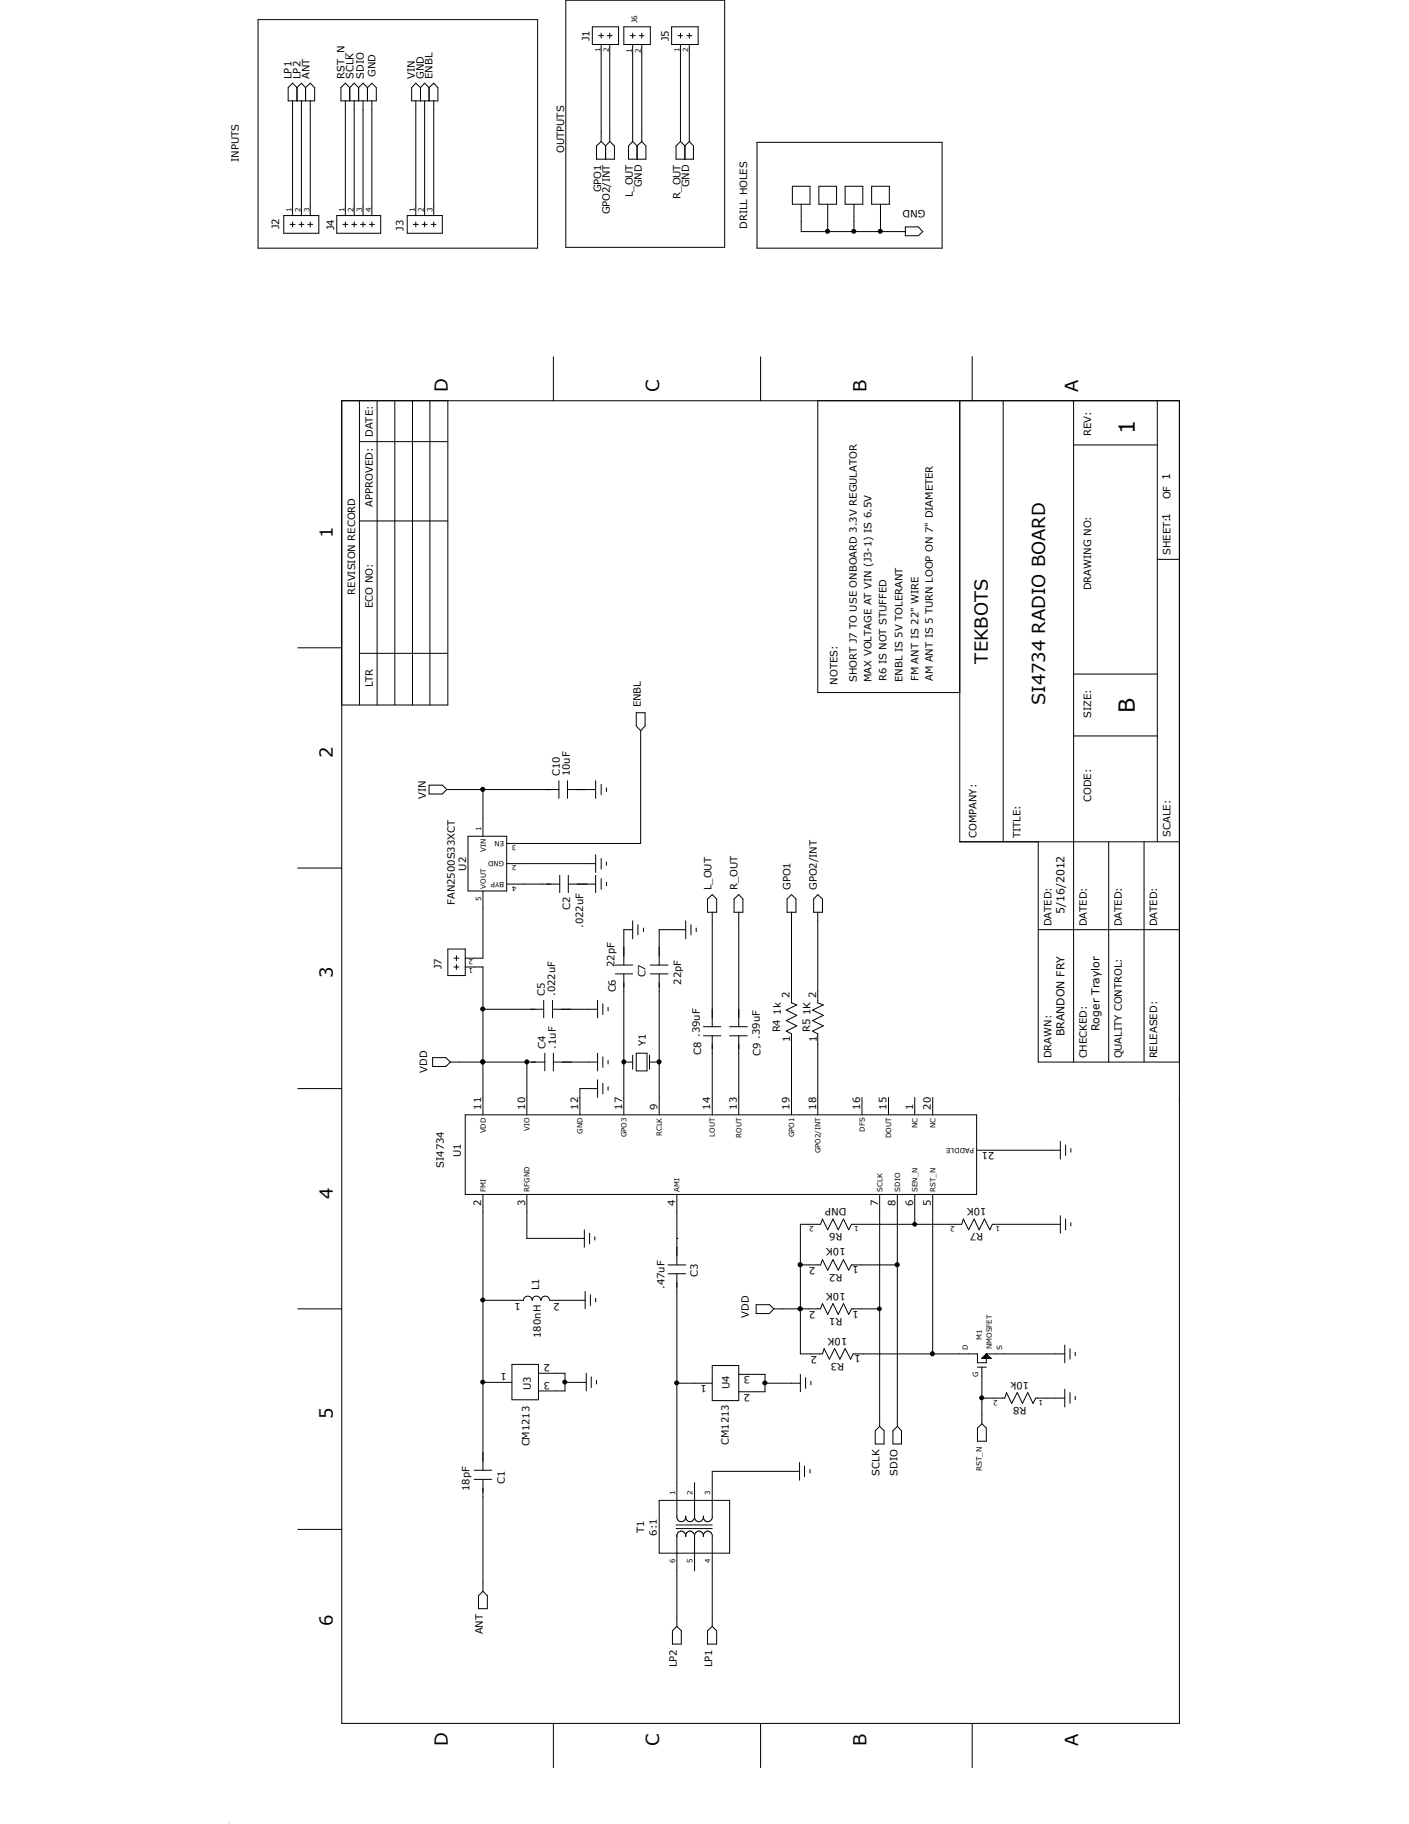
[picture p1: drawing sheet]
<svg xmlns="http://www.w3.org/2000/svg" width="216mm" height="279mm" viewBox="0 0 216 279" stroke-linecap="round" stroke-linejoin="round" font-family="sans-serif">
<g fill="none" stroke="#000" stroke-width=".15">
<path d="M39.5 3h42.9v35h-42.9zM44.8 15.5v17.5M45.5 13.4l-.7-.7-.6 .7v2.1h4v-2.1l-.7-.7-.7 .7M45.5 13.4v2.1M45.5 13.4l.7-.7 .6 .7M46.2 15.5v17.5M46.8 13.4v2.1M47.5 15.5v17.5M52.9 15.5v17.5M53.6 13.4l-.7-.7-.7 .7v2.1h5.5v-2.1l-.7-.7-.7 .7M53.6 13.4v2.1M53.6 13.4l.7-.7 .6 .7"/>
<path d="M54.3 15.5v17.5M54.9 13.4v2.1M54.9 13.4l.7-.7 .7 .7M55.6 15.5v17.5M56.3 13.4v2.1M57 15.5v17.5M63.7 15.5v17.5M64.4 13.4l-.7-.7-.6 .7v2.1h4v-2.1l-.6-.7-.8 .7M64.4 13.4v2.1M64.4 13.4l.7-.7 .6 .7M65.1 15.5v17.5M65.7 13.4v2.1"/>
<path d="M66.5 15.5v17.5M86.7 0h24.3v37.9h-24.3zM90.8 4.1h4v2.7h-4zM91.7 5.5h.8M92.1 5.1v.7M92.1 6.8v14.9M93 5.5h.8M93.4 5.1v.7M93.4 6.8v14.9M95.6 4.1h4.1v2.7h-4.1zM96.6 5.5h.7M96.9 5.1v.7"/>
<path d="M96.9 6.8v14.9M98 5.5h.7M98.3 5.1v.7M98.3 6.8v14.9M102.9 4.1h4.1v2.7h-4.1zM103.9 5.5h.7M104.3 5.1v.7M104.3 6.8v14.9M105.2 5.5h.8M105.6 5.1v.7M105.6 6.8v14.9M43.5 33h5.4v2.7h-5.4z"/>
<path d="M44.4 34.4h.8M44.8 34v.8M45.8 34.4h.8M46.2 34v.8M47.2 34.4h.7M47.5 34v.8M51.6 33h6.7v2.7h-6.7zM52.5 34.4h.8M52.9 34v.8M53.9 34.4h.8M54.3 34v.8M55.2 34.4h.8"/>
<path d="M55.6 34v.8M56.6 34.4h.8M57 34v.8M62.4 33h5.4v2.7h-5.4zM63.3 34.4h.8M63.7 34v.8M64.7 34.4h.7M65.1 34v.8M66.1 34.4h.7M66.5 34v.8M92.1 21.7l-.7 .7v2h2.7v-2l-.7-.7M92.1 21.7l.7 .7"/>
<path d="M92.8 22.4v2M93.4 21.7l-.6 .7M96.9 21.7l-.6 .7v2h2.7v-2l-.7-.7M96.9 21.7l.7 .7M97.6 22.4v2M98.3 21.7l-.7 .7M104.3 21.7l.6 .7M104.3 21.7l-.7 .7v2h2.7v-2l-.7-.7M104.9 22.4v2M105.6 21.7l-.7 .7M116 21.8h28.4v16.2h-28.4zM121.4 28.5h2.7v2.8h-2.7z"/>
<path d="M122.8 31.3v4.2h15.9M125.5 28.5h2.7v2.8h-2.7zM126.8 31.3v4.2M129.5 28.5h2.7v2.8h-2.7zM130.9 31.3v4.2M133.6 28.5h2.7v2.8h-2.7zM134.9 31.3v4.2M138.7 34.8h2l.7 .7-.7 .6h-2zM84.8 54.7v6.7M116.5 54.7v6.7M149 54.6v6.8M52.4 61.4h128.3v202.6h-128.3z"/>
<path d="M55.1 67.6h13.5M55.1 79.8h13.5M55.1 61.4v46.6M57.8 61.4v46.6M60.5 61.4v46.6M63.2 61.4v46.6M65.9 61.4v46.6M68.6 61.4v46.6h-16.2M125.3 61.4v44.7h21.8M147.1 61.4v67.5h33.6M153.7 61.4v67.5M164.5 61.4v101.3"/>
<path d="M164.5 68.2h12.8M177.3 61.4v67.5M45.6 99.2h6.8M177.3 85.7h3.4M55.1 100.1h13.5M85.6 119.6v2.7M87 119.6v2.7M91.3 119.6v2.7M97.5 109.2h1.3v2l-.6 .7-.7-.7zM98.2 111.9v17.3h-20.6M164.5 103.3h12.8M164.5 112.7h12.8"/>
<path d="M45.6 133h6.8M65.7 120.3h2.1l.7 .6-.7 .7h-2.1zM68.5 120.9h17.1M71.7 128.1h5.9v8.4h-5.9zM74 120.9h.1M74 120.9v7.2M74 136.5v10.3h-2.7M77.6 135.4h8.2M77.6 132.3h13.7M85.8 134.1v2.6M87 120.9h4.3M87.1 135.4h4.2"/>
<path d="M87.1 134.1v2.6M91.3 130.9v2.7M91.3 134.1v2.6M92.1 120.1v1.7M92.1 131.5v1.6M92.1 134.6v1.6M92.9 120.7v.5M92.9 132v.5M92.9 135.1v.6M108.4 137.7l.7-.7 .7 .7v2h-1.4zM109.1 139.7v17.6M112.5 137.7l.7-.7 .6 .7v2h-1.3z"/>
<path d="M113.2 139.7v17.6M120.6 137.7l.7-.7 .7 .7v2h-1.4zM121.3 139.7v13.9l.8 .3-1.6 .8 1.6 .8-1.6 .8 1.6 .8-1.6 .8 .8 .5v12.4M125.3 139.7v13.9l.9 .3-1.7 .8 1.7 .8-1.7 .8 1.7 .8-1.7 .8 .8 .5v12.4M125.3 137l.7 .7v2h-1.3v-2zM159.1 128.9v33.8h21.6M169.9 128.9v33.8M175.3 128.9v33.8M68.6 145.4h2.7v4h-2.7zM69.6 148.1h.7M69.6 146.8h.7M69.9 146.4v.8"/>
<path d="M69.9 147.7v.8M71.3 148.1h2.7v22.7M74 154.6h9.3M83.3 153.2v2.7M84.7 154.6h6.9M84.7 153.2v2.7M91.6 153.2v2.7M92.4 153.8v1.6M93.2 154.3v.6M94.3 149.2h2.6M94.3 147.8h2.6M95.6 149.2v21.6"/>
<path d="M96.9 142.4h-1.3v5.4M96.9 141.1v2.7M97.7 141.6v1.6M98.6 142.2v.5M99.7 149.2h2.7M99.7 147.8h2.7M101 149.2v21.6M105.1 142.4h-4.1v5.4M105.1 141.1v2.7M105.9 141.6v1.6M106.7 142.2v.5M107.8 158.7h2.6"/>
<path d="M107.8 157.3h2.6M109.1 158.7v12.1M111.8 158.7h2.7M111.8 157.3h2.7M113.2 158.7v12.1M159.1 142.4h21.6M45.6 166.8h6.8M66.3 162h2l.7 .7-.7 .7h-2zM69 162.7h14.5M71.3 170.8h78.3v12.2h-78.3zM74 162.7h.1M80.7 162.7h.1"/>
<path d="M80.7 162.7v8.1M83.5 161.3v2.7M84.8 162.7h6.8M84.8 161.3v2.7M91.6 166.8h-2.7v4M91.6 161.3v2.7M91.6 165.4v2.7M92.4 161.9v1.6M92.4 165.9v1.7M93.2 162.4v.6M93.2 166.5v.5M95.6 162.7h.1"/>
<path d="M95.6 162.7h1.3M96.9 161.6v2.2M97.5 161.3h1.6v2.7h-1.6zM99.5 161.6v2.2M99.7 162.7h1.3M101 162.7h.1M132.1 168.1v2.7M136.1 168.1v2.7M140.2 168.1v2.7M142.9 168.1v2.7M149.6 176.2h12.9M162.5 174.8v2.7"/>
<path d="M163.3 175.4v1.6M164.1 175.9v.6M74 199.2h6.2a.66 .66 0 0 1 .7-.7 .66 .66 0 0 1 .6 .7M74 183v42.2M80.7 183v6.7h8.8M81.6 199.2a.63 .63 0 0 1 .6-.7 .63 .63 0 0 1 .6 .7M82.9 199.2a.63 .63 0 0 1 .7-.7 .63 .63 0 0 1 .6 .7M84.3 199.2h5.4M89.5 188.4v2.7M89.7 197.8v2.7M90.3 188.9v1.6M90.5 198.3v1.7"/>
<path d="M91.1 189.4v.5M91.3 198.9v.5M102.4 195.1h2.7M102.4 193.8h2.7M103.7 189.7h.1M103.7 183v10.8M103.7 195.1v37.4a.69 .69 0 0 0 .7 .6 .69 .69 0 0 0 .7-.6M115.9 199.9h2l.7 .6-.7 .7h-2zM122.6 193.8h.1M122.6 193.8h3.1l.3-.8 .8 1.6 .8-1.6 .8 1.6 .8-1.6 .8 1.6 .5-.8h7M134.8 183v35.5M137.5 183v35.5"/>
<path d="M140.2 183v4.5M142.9 183v24.4M162.5 187.5h-10.4l-.4 .9-.9-1.7-.8 1.7-.7-1.7-.9 1.7-.8-1.7-.2 .8h-16.9l-.5 .9-.8-1.7-.8 1.7-.8-1.7-.8 1.7-.8-1.7-.3 .8h-3.1v19.9h3.4l.3-.8 .8 1.6 .8-1.6 .8 1.6 .8-1.6 .8 1.6 .4-.8h19.1v1.3h1.3v-1.3M162.5 186.2v2.7M163.3 186.7v1.7M164.1 187.3v.5M45.6 200.5h6.8M74 211.8h4.4M78.4 209h4.1v5.4h-4.1zM82.5 210.4h4.1v2.7h-4.1M86.6 211.8h3.2M89.8 210.4v2.7"/>
<path d="M90.6 210.9v1.7M91.4 211.5v.5M103.7 211.9h.1M103.7 211.9h5.4M109.1 209.2h4.1v5.3h-4.1zM113.2 210.5h4v2.7h-4M117.2 211.9h5.4M118.6 200.5h7.1l.3-.8 .8 1.6 .8-1.6 .8 1.6 .8-1.6 .8 1.6 .5-.8h4.3M122.6 200.5h.1M122.6 210.5v2.7M123.4 211v1.7M124.2 211.6v.5"/>
<path d="M134.8 218.5l.7 .7v2h-1.4v-2zM137.5 218.5l.6 .7v2h-1.3v-2zM149.8 209.4h1.3M149.8 218.7l.7-.6 .6 .6v2.1h-1.3zM150.5 208.1h.1M150.5 208.1h1.3M150.5 209.4v8.7M150.5 214.2h3.5l.2-.9 .8 1.7 .9-1.7 .8 1.7 .8-1.7 .8 1.7 .4-.8h4.5M150.6 208.1v-.2h1.1v.2M150.7 208.1v-.3h.9v.3M150.8 208.1v-.4h.6v.4M151 208.1v-.5h.3v.5"/>
<path d="M151.1 207.4h.1M151.1 207.4h12.1M151.1 207.4l-.6 .7M151.1 207.4l.7 .7M151.8 208.1h.1M163.2 206v2.7M163.2 212.8v2.7M164 206.6v1.6M164 213.3v1.7M164.8 207.1v.6M164.8 213.9v.5M45.6 234.3h6.8"/>
<path d="M72.6 226.6h2.8M72.6 225.2h2.8M74 226.6v17.2M101 229.8h10.8v8.1h-10.8zM103.6 234.1h5.5M103.6 233.6h5.5M105.1 235.1a.68 .68 0 0 0-.7-.6 .68 .68 0 0 0-.7 .6v14M105.1 232.2v.3M105.1 235.1v.3M105.1 235.1a.68 .68 0 0 1 .6-.6 .68 .68 0 0 1 .7 .6M105.1 232.5a.69 .69 0 0 0 .6 .6 .69 .69 0 0 0 .7-.6M106.4 235.1a.68 .68 0 0 1 .7-.6 .68 .68 0 0 1 .7 .6"/>
<path d="M106.4 227.1v5.4M106.4 235.1v5.5M106.4 232.5a.69 .69 0 0 0 .7 .6 .69 .69 0 0 0 .7-.6M107.8 235.1a.68 .68 0 0 1 .7-.6 .68 .68 0 0 1 .6 .6v14M107.8 232.2v.3M107.8 235.1v.3M122.5 225.4h-13.4v7.1a.69 .69 0 0 1-.6 .6 .69 .69 0 0 1-.7-.6M122.5 224v2.7M123.3 224.6v1.6M124.1 225.1v.5M74 243.8l.7 .6v2h-1.4v-2zM103.7 249.1l.7 .7v2h-1.4v-2z"/>
<path d="M108.4 249.8l.7-.7 .7 .7v2h-1.4zM84.8 264v6.8M116.5 264v6.8M149 264v6.8"/>
<circle cx="126.8" cy="35.4" r=".31"/>
<circle cx="130.8" cy="35.4" r=".31"/>
<circle cx="134.9" cy="35.4" r=".31"/>
<circle cx="74" cy="120.9" r=".32"/>
<circle cx="74" cy="154.6" r=".31"/>
<circle cx="74" cy="162.7" r=".32"/>
<circle cx="80.7" cy="162.7" r=".31"/>
<circle cx="95.6" cy="162.7" r=".31"/>
<circle cx="101" cy="162.7" r=".32"/>
<circle cx="74" cy="199.1" r=".31"/>
<circle cx="122.6" cy="193.7" r=".32"/>
<circle cx="137.5" cy="193.7" r=".32"/>
<circle cx="140.2" cy="187.5" r=".3"/>
<circle cx="74" cy="211.7" r=".31"/>
<circle cx="86.6" cy="211.7" r=".31"/>
<circle cx="103.7" cy="211.8" r=".31"/>
<circle cx="117.2" cy="211.8" r=".31"/>
<circle cx="122.6" cy="200.5" r=".31"/>
<circle cx="134.7" cy="200.5" r=".3"/>
<circle cx="142.9" cy="207.4" r=".31"/>
<circle cx="150.4" cy="214.1" r=".31"/>
</g>
<g fill="#000">
<circle cx="126.8" cy="35.4" r=".31"/>
<circle cx="130.8" cy="35.4" r=".31"/>
<circle cx="134.9" cy="35.4" r=".31"/>
<circle cx="74" cy="120.9" r=".32"/>
<circle cx="74" cy="154.6" r=".31"/>
<circle cx="74" cy="162.7" r=".32"/>
<circle cx="80.7" cy="162.7" r=".31"/>
<circle cx="95.6" cy="162.7" r=".31"/>
<circle cx="101" cy="162.7" r=".32"/>
<circle cx="74" cy="199.1" r=".31"/>
<circle cx="122.6" cy="193.7" r=".32"/>
<circle cx="137.5" cy="193.7" r=".32"/>
<circle cx="140.2" cy="187.5" r=".3"/>
<circle cx="74" cy="211.7" r=".31"/>
<circle cx="86.6" cy="211.7" r=".31"/>
<circle cx="103.7" cy="211.8" r=".31"/>
<circle cx="117.2" cy="211.8" r=".31"/>
<circle cx="122.6" cy="200.5" r=".31"/>
<circle cx="134.7" cy="200.5" r=".3"/>
<circle cx="142.9" cy="207.4" r=".31"/>
<circle cx="150.4" cy="214.1" r=".31"/>
</g>
<g font-size="3.4">
<text x="173.9" y="66.5" transform="rotate(-90 173.9 66.5)">1</text>
<text x="173.9" y="109.2" transform="rotate(-90 173.9 109.2)">B</text>
</g>
<g font-size="2.8">
<text x="68.6" y="60" transform="rotate(-90 68.6 60)">D</text>
<text x="101" y="60" transform="rotate(-90 101 60)">C</text>
<text x="132.8" y="60" transform="rotate(-90 132.8 60)">B</text>
<text x="165.2" y="60" transform="rotate(-90 165.2 60)">A</text>
<text x="51" y="82.3" transform="rotate(-90 51 82.3)">1</text>
<text x="151.4" y="101.6" transform="rotate(-90 151.4 101.6)">TEKBOTS</text>
<text x="160.1" y="108" transform="rotate(-90 160.1 108)">SI4734 RADIO BOARD</text>
<text x="51" y="116.1" transform="rotate(-90 51 116.1)">2</text>
<text x="51" y="149.9" transform="rotate(-90 51 149.9)">3</text>
<text x="51" y="183.6" transform="rotate(-90 51 183.6)">4</text>
<text x="51" y="217.4" transform="rotate(-90 51 217.4)">5</text>
<text x="51" y="249.1" transform="rotate(-90 51 249.1)">6</text>
<text x="68.6" y="267.4" transform="rotate(-90 68.6 267.4)">D</text>
<text x="101" y="267.4" transform="rotate(-90 101 267.4)">C</text>
<text x="132.8" y="267.4" transform="rotate(-90 132.8 267.4)">B</text>
<text x="165.2" y="267.4" transform="rotate(-90 165.2 267.4)">A</text>
</g>
<g font-size="1.7">
<text x="163.1" y="140" transform="rotate(-90 163.1 140)">5/16/2012</text>
<text x="163.1" y="158.8" transform="rotate(-90 163.1 158.8)">BRANDON FRY</text>
<text x="168.5" y="157.9" transform="rotate(-90 168.5 157.9)">Roger Traylor</text>
</g>
<g font-size="1.5">
<text x="57.5" y="11.8" transform="rotate(-90 57.5 11.8)">GND</text>
<text x="90.3" y="6.3" transform="rotate(-90 90.3 6.3)">J1</text>
<text x="102.5" y="6.3" transform="rotate(-90 102.5 6.3)">J5</text>
<text x="44.7" y="12.1" transform="rotate(-90 44.7 12.1)">LP1</text>
<text x="46.1" y="12.1" transform="rotate(-90 46.1 12.1)">LP2</text>
<text x="47.4" y="12.1" transform="rotate(-90 47.4 12.1)">ANT</text>
<text x="52.8" y="12.1" transform="rotate(-90 52.8 12.1)">RST_N</text>
<text x="54.1" y="12.1" transform="rotate(-90 54.1 12.1)">SCLK</text>
<text x="55.8" y="12.1" transform="rotate(-90 55.8 12.1)">SDIO</text>
<text x="63.6" y="12.1" transform="rotate(-90 63.6 12.1)">VIN</text>
<text x="64.9" y="12.1" transform="rotate(-90 64.9 12.1)">GND</text>
<text x="66.3" y="12.1" transform="rotate(-90 66.3 12.1)">ENBL</text>
<text x="86.4" y="23.4" transform="rotate(-90 86.4 23.4)">OUTPUTS</text>
<text x="36.6" y="24.8" transform="rotate(-90 36.6 24.8)">INPUTS</text>
<text x="92.1" y="29.5" transform="rotate(-90 92.1 29.5)">GPO1</text>
<text x="98.3" y="28.7" transform="rotate(-90 98.3 28.7)">GND</text>
<text x="105.6" y="28.7" transform="rotate(-90 105.6 28.7)">GND</text>
<text x="42.8" y="35.1" transform="rotate(-90 42.8 35.1)">J2</text>
<text x="51.2" y="35.2" transform="rotate(-90 51.2 35.2)">J4</text>
<text x="61.8" y="35.3" transform="rotate(-90 61.8 35.3)">J3</text>
<text x="93.4" y="32.9" transform="rotate(-90 93.4 32.9)">GPO2/INT</text>
<text x="96.9" y="30.2" transform="rotate(-90 96.9 30.2)">L_OUT</text>
<text x="104.3" y="30.4" transform="rotate(-90 104.3 30.4)">R_OUT</text>
<text x="114.5" y="35.1" transform="rotate(-90 114.5 35.1)">DRILL HOLES</text>
<text x="141.8" y="32.2" transform="rotate(-180 141.8 32.2)">GND</text>
<text x="57.1" y="67" transform="rotate(-90 57.1 67)">DATE:</text>
<text x="167.2" y="66.8" transform="rotate(-90 167.2 66.8)">REV:</text>
<text x="57.1" y="77.6" transform="rotate(-90 57.1 77.6)">APPROVED:</text>
<text x="179.4" y="76.5" transform="rotate(-90 179.4 76.5)">OF 1</text>
<text x="179.4" y="85" transform="rotate(-90 179.4 85)">SHEET:1</text>
<text x="54.4" y="91.1" transform="rotate(-90 54.4 91.1)">REVISION RECORD</text>
<text x="57.1" y="93.1" transform="rotate(-90 57.1 93.1)">ECO NO:</text>
<text x="167.2" y="90.4" transform="rotate(-90 167.2 90.4)">DRAWING NO:</text>
<text x="57.1" y="105.3" transform="rotate(-90 57.1 105.3)">LTR</text>
<text x="128.3" y="104.9" transform="rotate(-90 128.3 104.9)">NOTES:</text>
<text x="131.3" y="104.5" transform="rotate(-90 131.3 104.5)">SHORT J7 TO USE ONBOARD 3.3V REGULATOR</text>
<text x="133.6" y="104.5" transform="rotate(-90 133.6 104.5)">MAX VOLTAGE AT VIN (J3-1) IS 6.5V</text>
<text x="135.8" y="104.4" transform="rotate(-90 135.8 104.4)">R6 IS NOT STUFFED</text>
<text x="138.3" y="104.5" transform="rotate(-90 138.3 104.5)">ENBL IS 5V TOLERANT</text>
<text x="140.7" y="104.4" transform="rotate(-90 140.7 104.4)">FM ANT IS 22&quot; WIRE</text>
<text x="142.9" y="104.4" transform="rotate(-90 142.9 104.4)">AM ANT IS 5 TURN LOOP ON 7&quot; DIAMETER</text>
<text x="98.2" y="108.4" transform="rotate(-90 98.2 108.4)">ENBL</text>
<text x="167.2" y="110" transform="rotate(-90 167.2 110)">SIZE:</text>
<text x="85.8" y="118.9" transform="rotate(-90 85.8 118.9)">C10</text>
<text x="87.3" y="118.9" transform="rotate(-90 87.3 118.9)">10uF</text>
<text x="65.2" y="122.4" transform="rotate(-90 65.2 122.4)">VIN</text>
<text x="167.2" y="122.9" transform="rotate(-90 167.2 122.9)">CODE:</text>
<text x="149.6" y="128.4" transform="rotate(-90 149.6 128.4)">COMPANY:</text>
<text x="156.4" y="128.4" transform="rotate(-90 156.4 128.4)">TITLE:</text>
<text x="179.4" y="128.2" transform="rotate(-90 179.4 128.2)">SCALE:</text>
<text x="71.4" y="133.4" transform="rotate(-90 71.4 133.4)">U2</text>
<text x="109" y="136.4" transform="rotate(-90 109 136.4)">L_OUT</text>
<text x="113" y="136.4" transform="rotate(-90 113 136.4)">R_OUT</text>
<text x="121.1" y="136.4" transform="rotate(-90 121.1 136.4)">GPO1</text>
<text x="125.2" y="136.4" transform="rotate(-90 125.2 136.4)">GPO2/INT</text>
<text x="69.7" y="138.6" transform="rotate(-90 69.7 138.6)">FAN2500S33XCT</text>
<text x="87.4" y="139.4" transform="rotate(-90 87.4 139.4)">C2</text>
<text x="89.4" y="142.2" transform="rotate(-90 89.4 142.2)">.022uF</text>
<text x="161.1" y="141.9" transform="rotate(-90 161.1 141.9)">DATED:</text>
<text x="166.5" y="141.9" transform="rotate(-90 166.5 141.9)">DATED:</text>
<text x="171.9" y="141.9" transform="rotate(-90 171.9 141.9)">DATED:</text>
<text x="177.3" y="141.9" transform="rotate(-90 177.3 141.9)">DATED:</text>
<text x="67.6" y="148.4" transform="rotate(-90 67.6 148.4)">J7</text>
<text x="94.1" y="148.1" transform="rotate(-90 94.1 148.1)">22pF</text>
<text x="98.9" y="149.7" transform="rotate(-90 98.9 149.7)">C7</text>
<text x="83.5" y="152.6" transform="rotate(-90 83.5 152.6)">C5</text>
<text x="85" y="152.6" transform="rotate(-90 85 152.6)">.022uF</text>
<text x="94.4" y="152" transform="rotate(-90 94.4 152)">C6</text>
<text x="104.4" y="150.8" transform="rotate(-90 104.4 150.8)">22pF</text>
<text x="119.6" y="155.4" transform="rotate(-90 119.6 155.4)">1k</text>
<text x="121" y="152.9" transform="rotate(-90 121 152.9)">2</text>
<text x="124.2" y="155.5" transform="rotate(-90 124.2 155.5)">1K</text>
<text x="125.1" y="152.9" transform="rotate(-90 125.1 152.9)">2</text>
<text x="83.6" y="160.7" transform="rotate(-90 83.6 160.7)">C4</text>
<text x="85.2" y="160.7" transform="rotate(-90 85.2 160.7)">.1uF</text>
<text x="99" y="160.3" transform="rotate(-90 99 160.3)">Y1</text>
<text x="107.4" y="161.6" transform="rotate(-90 107.4 161.6)">C8 .39uF</text>
<text x="116.5" y="161.8" transform="rotate(-90 116.5 161.8)">C9 .39uF</text>
<text x="119.5" y="158.2" transform="rotate(-90 119.5 158.2)">R4</text>
<text x="121.1" y="159.6" transform="rotate(-90 121.1 159.6)">1</text>
<text x="124.1" y="158" transform="rotate(-90 124.1 158)">R5</text>
<text x="125.1" y="159.6" transform="rotate(-90 125.1 159.6)">1</text>
<text x="65.4" y="164.4" transform="rotate(-90 65.4 164.4)">VDD</text>
<text x="161.1" y="162.1" transform="rotate(-90 161.1 162.1)">DRAWN:</text>
<text x="166.5" y="162.1" transform="rotate(-90 166.5 162.1)">CHECKED:</text>
<text x="171.9" y="162.1" transform="rotate(-90 171.9 162.1)">QUALITY CONTROL:</text>
<text x="177.3" y="162.1" transform="rotate(-90 177.3 162.1)">RELEASED:</text>
<text x="73.7" y="170" transform="rotate(-90 73.7 170)">11</text>
<text x="80.5" y="170" transform="rotate(-90 80.5 170)">10</text>
<text x="88.6" y="170" transform="rotate(-90 88.6 170)">12</text>
<text x="95.3" y="170" transform="rotate(-90 95.3 170)">17</text>
<text x="100.8" y="170" transform="rotate(-90 100.8 170)">9</text>
<text x="108.8" y="170" transform="rotate(-90 108.8 170)">14</text>
<text x="112.9" y="170" transform="rotate(-90 112.9 170)">13</text>
<text x="121" y="170" transform="rotate(-90 121 170)">19</text>
<text x="125.1" y="170" transform="rotate(-90 125.1 170)">18</text>
<text x="131.8" y="170" transform="rotate(-90 131.8 170)">16</text>
<text x="135.8" y="170" transform="rotate(-90 135.8 170)">15</text>
<text x="139.9" y="170" transform="rotate(-90 139.9 170)">1</text>
<text x="142.6" y="170" transform="rotate(-90 142.6 170)">20</text>
<text x="68" y="178.9" transform="rotate(-90 68 178.9)">SI4734</text>
<text x="70.6" y="177.3" transform="rotate(-90 70.6 177.3)">U1</text>
<text x="152.4" y="176.5" transform="rotate(-180 152.4 176.5)">21</text>
<text x="73.7" y="184.7" transform="rotate(-90 73.7 184.7)">2</text>
<text x="80.5" y="184.7" transform="rotate(-90 80.5 184.7)">3</text>
<text x="103.5" y="184.7" transform="rotate(-90 103.5 184.7)">4</text>
<text x="129.7" y="185" transform="rotate(-180 129.7 185)">DNP</text>
<text x="134.5" y="184.7" transform="rotate(-90 134.5 184.7)">7</text>
<text x="137.2" y="184.7" transform="rotate(-90 137.2 184.7)">8</text>
<text x="139.9" y="184.7" transform="rotate(-90 139.9 184.7)">6</text>
<text x="142.6" y="184.7" transform="rotate(-90 142.6 184.7)">5</text>
<text x="151.2" y="185" transform="rotate(-180 151.2 185)">10K</text>
<text x="129.1" y="188.9" transform="rotate(-180 129.1 188.9)">R6</text>
<text x="129.6" y="191.2" transform="rotate(-180 129.6 191.2)">10K</text>
<text x="150.7" y="188.9" transform="rotate(-180 150.7 188.9)">R7</text>
<text x="82.6" y="197.7" transform="rotate(-90 82.6 197.7)">L1</text>
<text x="101.8" y="197.4" transform="rotate(-90 101.8 197.4)">.47uF</text>
<text x="106.9" y="195.7" transform="rotate(-90 106.9 195.7)">C3</text>
<text x="125" y="194" transform="rotate(-180 125 194)">2</text>
<text x="129.1" y="195.1" transform="rotate(-180 129.1 195.1)">R2</text>
<text x="131.6" y="194" transform="rotate(-180 131.6 194)">1</text>
<text x="79.8" y="199.6" transform="rotate(-180 79.8 199.6)">1</text>
<text x="85.8" y="199.6" transform="rotate(-180 85.8 199.6)">2</text>
<text x="114.8" y="201.8" transform="rotate(-90 114.8 201.8)">VDD</text>
<text x="125" y="200.8" transform="rotate(-180 125 200.8)">2</text>
<text x="129.1" y="201.8" transform="rotate(-180 129.1 201.8)">R1</text>
<text x="129.6" y="198.1" transform="rotate(-180 129.6 198.1)">10K</text>
<text x="131.6" y="200.7" transform="rotate(-180 131.6 200.7)">1</text>
<text x="82.9" y="204.9" transform="rotate(-90 82.9 204.9)">180nH</text>
<text x="84.3" y="208.9" transform="rotate(-180 84.3 208.9)">2</text>
<text x="125.2" y="207.7" transform="rotate(-180 125.2 207.7)">2</text>
<text x="129.3" y="208.7" transform="rotate(-180 129.3 208.7)">R3</text>
<text x="129.8" y="205" transform="rotate(-180 129.8 205)">10K</text>
<text x="131.9" y="207.6" transform="rotate(-180 131.9 207.6)">1</text>
<text x="77.6" y="210.3" transform="rotate(-180 77.6 210.3)">1</text>
<text x="81.3" y="212.9" transform="rotate(-90 81.3 212.9)">U3</text>
<text x="84.3" y="211.6" transform="rotate(-180 84.3 211.6)">3</text>
<text x="108.3" y="212.1" transform="rotate(-180 108.3 212.1)">1</text>
<text x="111.8" y="212.8" transform="rotate(-90 111.8 212.8)">U4</text>
<text x="114.9" y="210.8" transform="rotate(-180 114.9 210.8)">3</text>
<text x="114.9" y="213.5" transform="rotate(-180 114.9 213.5)">2</text>
<text x="157.3" y="215.5" transform="rotate(-180 157.3 215.5)">R8</text>
<text x="157.7" y="211.6" transform="rotate(-180 157.7 211.6)">10k</text>
<text x="81.2" y="221.6" transform="rotate(-90 81.2 221.6)">CM1213</text>
<text x="111.7" y="221.3" transform="rotate(-90 111.7 221.3)">CM1213</text>
<text x="77.3" y="227.2" transform="rotate(-90 77.3 227.2)">C1</text>
<text x="134.8" y="226" transform="rotate(-90 134.8 226)">SCLK</text>
<text x="137.5" y="226.1" transform="rotate(-90 137.5 226.1)">SDIO</text>
<text x="72" y="228.4" transform="rotate(-90 72 228.4)">18pF</text>
<text x="98.7" y="234.9" transform="rotate(-90 98.7 234.9)">T1</text>
<text x="100.6" y="235.2" transform="rotate(-90 100.6 235.2)">6:1</text>
<text x="74" y="250.4" transform="rotate(-90 74 250.4)">ANT</text>
<text x="103.7" y="255.4" transform="rotate(-90 103.7 255.4)">LP2</text>
<text x="109.1" y="255.4" transform="rotate(-90 109.1 255.4)">LP1</text>
</g>
<g font-size="1.1">
<text x="97.6" y="3.5" transform="rotate(-90 97.6 3.5)">J6</text>
<text x="92" y="8" transform="rotate(-90 92 8)">1</text>
<text x="93.3" y="8" transform="rotate(-90 93.3 8)">2</text>
<text x="96.8" y="8" transform="rotate(-90 96.8 8)">1</text>
<text x="98.2" y="8" transform="rotate(-90 98.2 8)">2</text>
<text x="104.1" y="8" transform="rotate(-90 104.1 8)">1</text>
<text x="105.5" y="8" transform="rotate(-90 105.5 8)">2</text>
<text x="44.7" y="32.5" transform="rotate(-90 44.7 32.5)">1</text>
<text x="46.1" y="32.5" transform="rotate(-90 46.1 32.5)">2</text>
<text x="47.4" y="32.5" transform="rotate(-90 47.4 32.5)">3</text>
<text x="52.8" y="32.5" transform="rotate(-90 52.8 32.5)">1</text>
<text x="54.1" y="32.5" transform="rotate(-90 54.1 32.5)">2</text>
<text x="55.5" y="32.5" transform="rotate(-90 55.5 32.5)">3</text>
<text x="56.9" y="32.5" transform="rotate(-90 56.9 32.5)">4</text>
<text x="63.6" y="32.5" transform="rotate(-90 63.6 32.5)">1</text>
<text x="64.9" y="32.5" transform="rotate(-90 64.9 32.5)">2</text>
<text x="66.3" y="32.5" transform="rotate(-90 66.3 32.5)">3</text>
<text x="73.7" y="127.3" transform="rotate(-90 73.7 127.3)">1</text>
<text x="74.4" y="130.5" transform="rotate(-90 74.4 130.5)">VIN</text>
<text x="77.3" y="131.9" transform="rotate(-180 77.3 131.9)">GND</text>
<text x="77.3" y="128.8" transform="rotate(-180 77.3 128.8)">EN</text>
<text x="79.1" y="129.5" transform="rotate(-180 79.1 129.5)">3</text>
<text x="73.7" y="138" transform="rotate(-90 73.7 138)">5</text>
<text x="74.4" y="136.1" transform="rotate(-90 74.4 136.1)">VOUT</text>
<text x="77.3" y="135" transform="rotate(-180 77.3 135)">BYP</text>
<text x="79.1" y="135.7" transform="rotate(-180 79.1 135.7)">4</text>
<text x="79.1" y="132.5" transform="rotate(-180 79.1 132.5)">2</text>
<text x="72.5" y="148.3" transform="rotate(-180 72.5 148.3)">1</text>
<text x="72.5" y="146.9" transform="rotate(-180 72.5 146.9)">2</text>
<text x="74.4" y="173.6" transform="rotate(-90 74.4 173.6)">VDD</text>
<text x="81.2" y="173.2" transform="rotate(-90 81.2 173.2)">VIO</text>
<text x="89.3" y="173.7" transform="rotate(-90 89.3 173.7)">GND</text>
<text x="132.5" y="173.4" transform="rotate(-90 132.5 173.4)">DFS</text>
<text x="140.6" y="172.8" transform="rotate(-90 140.6 172.8)">NC</text>
<text x="143.3" y="172.8" transform="rotate(-90 143.3 172.8)">NC</text>
<text x="96" y="174.2" transform="rotate(-90 96 174.2)">GPO3</text>
<text x="101.4" y="174.1" transform="rotate(-90 101.4 174.1)">RCLK</text>
<text x="109.6" y="174.1" transform="rotate(-90 109.6 174.1)">LOUT</text>
<text x="113.6" y="174.3" transform="rotate(-90 113.6 174.3)">ROUT</text>
<text x="121.7" y="174.2" transform="rotate(-90 121.7 174.2)">GPO1</text>
<text x="125.7" y="176.7" transform="rotate(-90 125.7 176.7)">GPO2/INT</text>
<text x="136.6" y="174.4" transform="rotate(-90 136.6 174.4)">DOUT</text>
<text x="149.3" y="175.8" transform="rotate(-180 149.3 175.8)">PADDLE</text>
<text x="74.4" y="182.5" transform="rotate(-90 74.4 182.5)">FMI</text>
<text x="81.2" y="182.5" transform="rotate(-90 81.2 182.5)">RFGND</text>
<text x="104.1" y="182.5" transform="rotate(-90 104.1 182.5)">AMI</text>
<text x="135.2" y="182.5" transform="rotate(-90 135.2 182.5)">SCLK</text>
<text x="137.9" y="182.5" transform="rotate(-90 137.9 182.5)">SDIO</text>
<text x="140.6" y="182.5" transform="rotate(-90 140.6 182.5)">SEN_N</text>
<text x="143.3" y="182.5" transform="rotate(-90 143.3 182.5)">RST_N</text>
<text x="124.7" y="187.8" transform="rotate(-180 124.7 187.8)">2</text>
<text x="131.6" y="187.7" transform="rotate(-180 131.6 187.7)">1</text>
<text x="146.3" y="187.8" transform="rotate(-180 146.3 187.8)">2</text>
<text x="153.2" y="187.7" transform="rotate(-180 153.2 187.7)">1</text>
<text x="148.3" y="206.8" transform="rotate(-90 148.3 206.8)">D</text>
<text x="150.5" y="205.2" transform="rotate(-90 150.5 205.2)">M1</text>
<text x="152" y="206.6" transform="rotate(-90 152 206.6)">NMOSFET</text>
<text x="153.6" y="206.8" transform="rotate(-90 153.6 206.8)">S</text>
<text x="149.9" y="210.9" transform="rotate(-90 149.9 210.9)">G</text>
<text x="152.9" y="214.4" transform="rotate(-180 152.9 214.4)">2</text>
<text x="159.9" y="214.4" transform="rotate(-180 159.9 214.4)">1</text>
<text x="150.5" y="225.3" transform="rotate(-90 150.5 225.3)">RST_N</text>
<text x="103.5" y="229" transform="rotate(-90 103.5 229)">1</text>
<text x="106.1" y="229" transform="rotate(-90 106.1 229)">2</text>
<text x="108.8" y="229" transform="rotate(-90 108.8 229)">3</text>
<text x="103.5" y="239.4" transform="rotate(-90 103.5 239.4)">6</text>
<text x="106.1" y="239.4" transform="rotate(-90 106.1 239.4)">5</text>
<text x="108.8" y="239.4" transform="rotate(-90 108.8 239.4)">4</text>
</g>
</svg>
